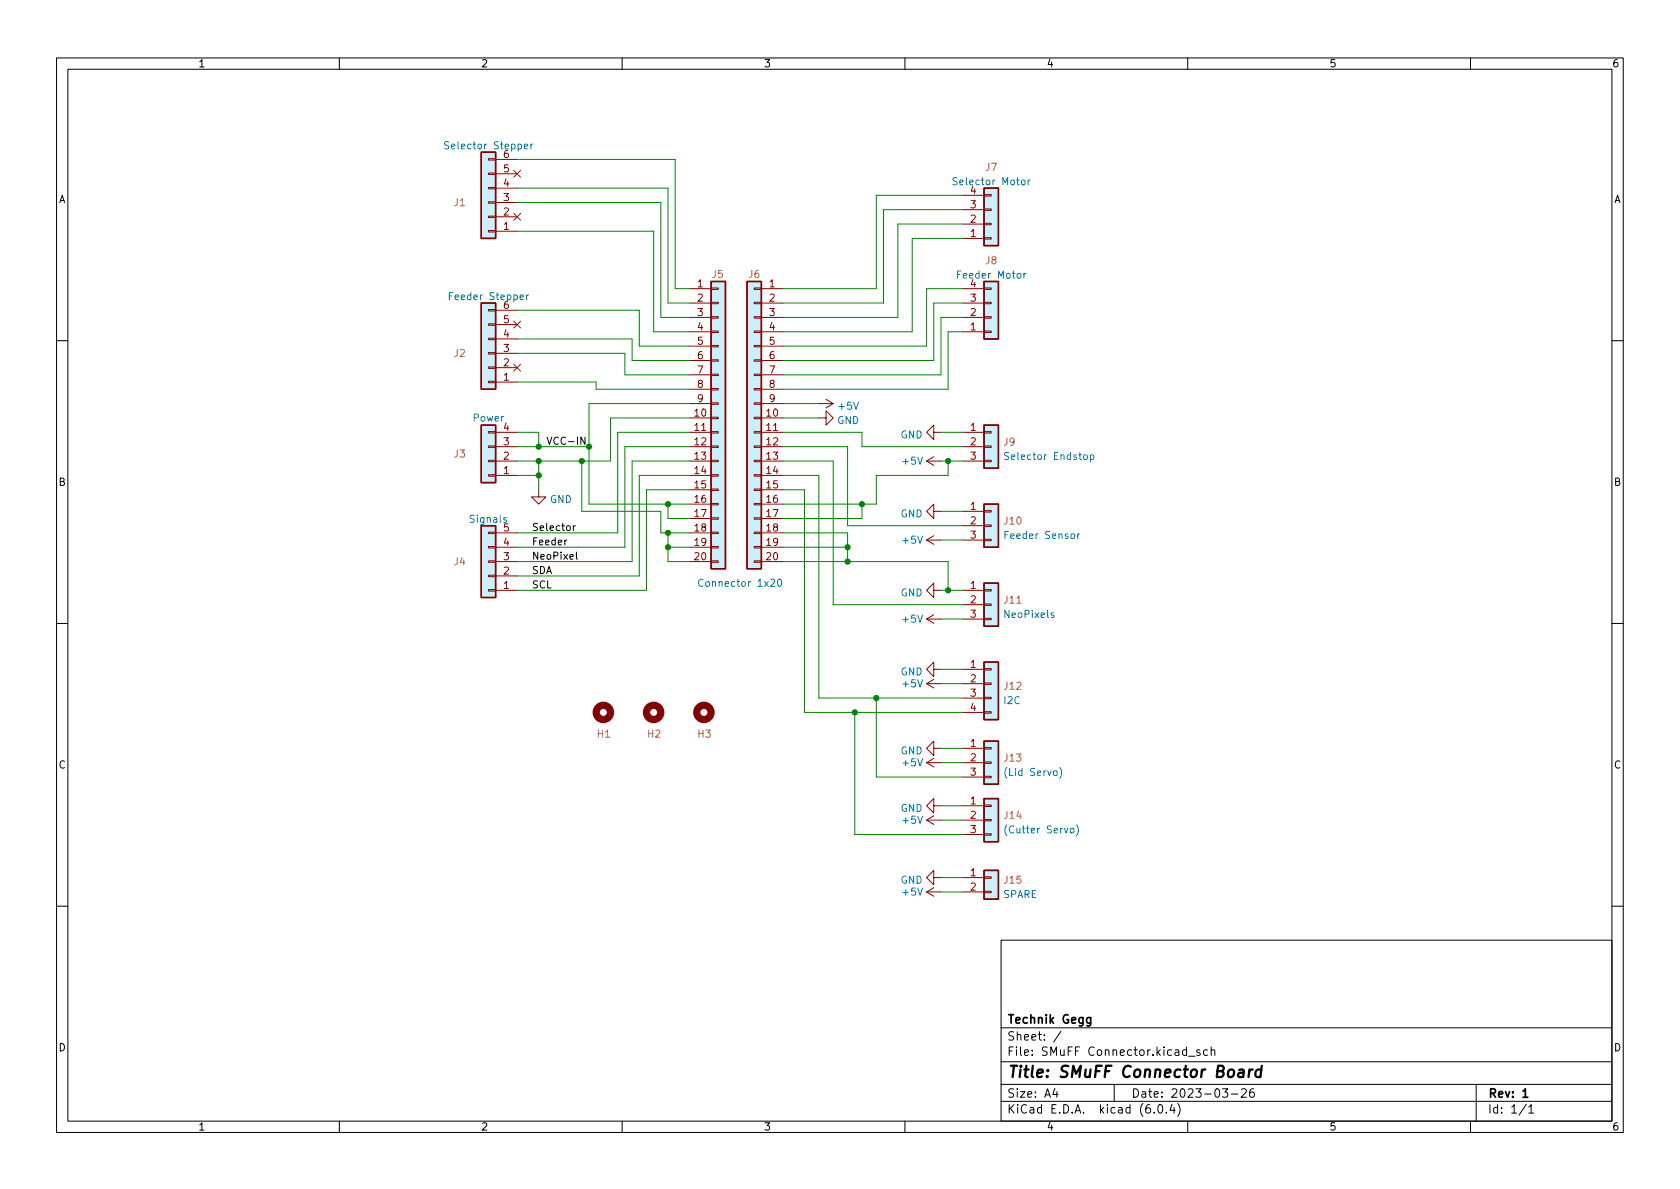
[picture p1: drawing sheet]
<svg xmlns="http://www.w3.org/2000/svg" width="297mm" height="210mm" viewBox="0 0 297 210" stroke-linecap="round" stroke-linejoin="round" font-family="sans-serif">
<g fill="none" stroke="#000" stroke-width=".18">
<path d="M10 10.2h277v190.1h-277zM12 12.2h273v186.1h-273zM60 10.2v2M110 10.2v2M160 10.2v2M210 10.2v2M260 10.2v2M10 60.2h2M103.4 77.3v1.3l-.7-1.3v1.3M285 60.2h2M100.2 95.5l-.3 .3M101.4 93v.8"/>
<path d="M101.7 93l-.3 .2M101.9 97.6v1.1l.2 .2M10 110.2h2M285 110.2h2M10 160.2h2M177 166.3h108v32h-108zM285 160.2h2M60 198.3v2M110 198.3v2M160 198.3v2M177 194.8h108M177 191.8h108"/>
<path d="M177 187.8h108M177 181.8h108M186.5 192.5l-.4 1h1M186.9 193v1M187.6 182.4l-1.3 1.9M197 191.8v3M204.1 196.7v.1M204.9 195.4l.2-.1a.81 .81 0 0 1 .6 .7 .81 .81 0 0 1-.3 .8h-.2a.81 .81 0 0 1-.6-.6 .81 .81 0 0 1 .3-.8zM206.2 196.7v.1M207.2 195.3l-.3 1h.9M207.6 195.8v1M208.2 195.1a1.72 1.72 0 0 1 0 2.3"/>
<path d="M210 198.3v2M210.1 186.8h1.2M212.1 185.7l-.3-.1-.2 .2v.3l.5 .1v.4h-.5M213.5 185.7l-.4-.1-.3 .3v.4l.1 .3h.6M214.1 185.8l.3-.2 .3 .1 .1 .9M214.1 185.1v1.5M216.1 192.5h1l-.5 .6 .4 .1v.7l-.2 .1h-.4l-.3-.1M217.7 193.5h1.2M219.5 192.7l.6-.2 .2 .2 .1 .3-1 1h1M221.6 192.5a.59 .59 0 0 0-.7 .7v.5l.2 .3h.4l.2-.1 .1-.5-.2-.2-.4-.1-.3 .3M260 198.3v2M261 191.8v6.5"/>
<path d="M269.9 195.3l-1.3 1.9M270.3 195.8l.4-.5v1.5M270.3 196.8h.9"/>
</g>
<path d="M192.8 179.9v1.2l-.2 .3h-.4M192.8 180l-.4-.1-.3 .3v.4l.2 .3h.5M269.3 193l.4-.5v1.5M269.3 194h.8" fill="none" stroke="#000" stroke-width=".3"/>
<path d="M219.1 189.2l.2-.1 .6 .1-.1 1.3M219.9 189.6l-.7 .1a.4 .4 0 0 0-.3 .3 .4 .4 0 0 0 .2 .5l.7-.1M220.9 189.1l-.1 1.4M221.5 189.1l-.4 .1-.2 .3M223 189.2a.66 .66 0 0 0-1 .3l-.1 .6 .2 .3 .2 .1 .6-.1M223.1 188.5l-.3 2" fill="none" stroke="#000" stroke-width=".4"/>
<g fill="#c9f0ff" stroke="#c9f0ff" stroke-width=".18">
<path d="M85.1 26.9h2.5v15.3h-2.5z"/>
<path d="M85.1 75.2h2.5v10.1h-2.5z"/>
<path d="M85.1 53.6h2.5v15.2h-2.5z"/>
<path d="M174 117.1h2.5v10.1h-2.5z"/>
<path d="M125.7 49.8h2.6v50.8h-2.6z"/>
<path d="M132.1 49.8h2.5v50.8h-2.5z"/>
<path d="M174 153.9h2.5v5.1h-2.5z"/>
<path d="M174 49.8h2.5v10.1h-2.5z"/>
<path d="M174 75.2h2.5v7.6h-2.5z"/>
<path d="M174 33.3h2.5v10.1h-2.5z"/>
<path d="M174 103.1h2.5v7.6h-2.5z"/>
<path d="M174 89.1h2.5v7.7h-2.5z"/>
<path d="M85.1 93h2.5v12.7h-2.5z"/>
<path d="M174 131.1h2.5v7.6h-2.5z"/>
<path d="M174 141.2h2.5v7.6h-2.5z"/>
</g>
<g fill="none" stroke="#840000" stroke-width=".25">
<path d="M85.1 26.9h2.5v15.3h-2.5zM174 33.3h2.5v10.1h-2.5zM85.1 53.6h2.5v15.2h-2.5zM125.7 49.8h2.6v50.8h-2.6zM132.1 49.8h2.5v50.8h-2.5zM174 49.8h2.5v10.1h-2.5zM85.1 75.2h2.5v10.1h-2.5zM174 75.2h2.5v7.6h-2.5zM85.1 93h2.5v12.7h-2.5zM174 89.1h2.5v7.7h-2.5zM174 117.1h2.5v10.1h-2.5zM174 103.1h2.5v7.6h-2.5z"/>
<path d="M174 131.1h2.5v7.6h-2.5zM174 153.9h2.5v5.1h-2.5zM174 141.2h2.5v7.6h-2.5z"/>
</g>
<g fill="none" stroke="#840000" stroke-width=".18">
<path d="M86.4 28.1h1.2v.2h-1.2zM86.4 30.6h1.2v.3h-1.2zM86.4 33.1h1.2v.3h-1.2zM86.4 35.7h1.2v.2h-1.2zM86.4 38.2h1.2v.3h-1.2zM87.6 38.3h3.8M87.6 35.8h3.8M87.6 33.3h3.8M87.6 30.7h3.8M87.6 28.2h3.8M170.2 39.6h3.8M170.2 37.1h3.8"/>
<path d="M170.2 34.5h3.8M174 34.4h1.3v.3h-1.3zM174 37h1.3v.2h-1.3zM174 39.5h1.3v.2h-1.3zM86.4 40.8h1.2v.2h-1.2zM86.4 54.7h1.2v.3h-1.2zM86.4 57.3h1.2v.2h-1.2zM86.4 59.8h1.2v.3h-1.2zM87.6 40.9h3.8M87.6 59.9h3.8M87.6 57.4h3.8M87.6 54.9h3.8"/>
<path d="M121.9 51h3.8M121.9 53.6h3.8M121.9 56.1h3.8M121.9 58.7h3.8M125.7 58.5h1.3v.3h-1.3zM125.7 56h1.3v.3h-1.3zM125.7 53.5h1.3v.2h-1.3zM125.7 50.9h1.3v.3h-1.3zM133.3 58.5h1.3v.3h-1.3zM133.3 56h1.3v.3h-1.3zM133.3 53.5h1.3v.2h-1.3zM133.3 50.9h1.3v.3h-1.3z"/>
<path d="M134.6 51h3.8M134.6 53.6h3.8M134.6 56.1h3.8M134.6 58.7h3.8M170.2 51h3.8M170.2 53.6h3.8M170.2 56.1h3.8M170.2 58.7h3.8M170.2 42.2h3.8M174 50.9h1.3v.3h-1.3zM174 53.5h1.3v.2h-1.3zM174 56h1.3v.3h-1.3z"/>
<path d="M174 58.5h1.3v.3h-1.3zM174 42h1.3v.3h-1.3zM86.4 76.3h1.2v.3h-1.2zM86.4 78.9h1.2v.2h-1.2zM86.4 62.4h1.2v.2h-1.2zM86.4 64.9h1.2v.2h-1.2zM86.4 67.4h1.2v.3h-1.2zM87.6 79h3.8M87.6 76.4h3.8M87.6 67.6h3.8M87.6 65h3.8M87.6 62.5h3.8"/>
<path d="M121.9 79h3.8M121.9 76.4h3.8M121.9 73.9h3.8M121.9 61.2h3.8M121.9 63.7h3.8M121.9 66.3h3.8M121.9 68.8h3.8M121.9 71.4h3.8M125.7 78.9h1.3v.2h-1.3zM125.7 76.3h1.3v.3h-1.3zM125.7 73.8h1.3v.2h-1.3zM125.7 71.2h1.3v.3h-1.3z"/>
<path d="M125.7 68.7h1.3v.3h-1.3zM125.7 66.2h1.3v.2h-1.3zM125.7 63.6h1.3v.3h-1.3zM125.7 61.1h1.3v.2h-1.3zM133.3 78.9h1.3v.2h-1.3zM133.3 76.3h1.3v.3h-1.3zM133.3 73.8h1.3v.2h-1.3zM133.3 71.2h1.3v.3h-1.3zM133.3 68.7h1.3v.3h-1.3zM133.3 66.2h1.3v.2h-1.3zM133.3 63.6h1.3v.3h-1.3zM133.3 61.1h1.3v.2h-1.3z"/>
<path d="M134.6 79h3.8M134.6 76.4h3.8M134.6 73.9h3.8M134.6 61.2h3.8M134.6 63.7h3.8M134.6 66.3h3.8M134.6 68.8h3.8M134.6 71.4h3.8M144.8 73.9h1.2v-1.3l1.3 1.3-1.3 1.3v-1.3M144.8 71.4h2.5M146 70.6l1.3 .8M147.3 71.4l-1.3 .7"/>
<path d="M165.1 76.4v-1.2l-1.3 1.2 1.3 1.3v-1.3h1.3M170.2 79h3.8M170.2 76.4h3.8M174 78.9h1.3v.2h-1.3zM174 76.3h1.3v.3h-1.3zM86.4 81.4h1.2v.3h-1.2zM86.4 83.9h1.2v.3h-1.2zM86.4 94.1h1.2v.3h-1.2zM86.4 96.6h1.2v.3h-1.2zM86.4 99.2h1.2v.2h-1.2zM87.6 84.1h3.8M87.6 81.5h3.8"/>
<path d="M87.6 94.2h3.8M87.6 96.8h3.8M87.6 99.3h3.8M95.2 86.6v1.3h1.3l-1.3 1.2-1.2-1.2h1.2M121.9 84.1h3.8M121.9 81.5h3.8M121.9 86.6h3.8M121.9 89.1h3.8M121.9 91.7h3.8M121.9 94.2h3.8M121.9 96.8h3.8M121.9 99.3h3.8"/>
<path d="M125.7 99.2h1.3v.2h-1.3zM125.7 96.6h1.3v.3h-1.3zM125.7 94.1h1.3v.3h-1.3zM125.7 91.6h1.3v.2h-1.3zM125.7 89h1.3v.3h-1.3zM125.7 86.5h1.3v.2h-1.3zM125.7 83.9h1.3v.3h-1.3zM125.7 81.4h1.3v.3h-1.3zM133.3 99.2h1.3v.2h-1.3zM133.3 96.6h1.3v.3h-1.3zM133.3 94.1h1.3v.3h-1.3zM133.3 91.6h1.3v.2h-1.3z"/>
<path d="M133.3 89h1.3v.3h-1.3zM133.3 86.5h1.3v.2h-1.3zM133.3 83.9h1.3v.3h-1.3zM133.3 81.4h1.3v.3h-1.3zM134.6 84.1h3.8M134.6 81.5h3.8M134.6 86.6h3.8M134.6 89.1h3.8M134.6 91.7h3.8M134.6 94.2h3.8M134.6 96.8h3.8M134.6 99.3h3.8"/>
<path d="M163.8 81.5h2.6M163.8 81.5l1.3 .8M163.8 95.5l1.3 .8M163.8 95.5h2.6M165.1 90.4v-1.3l-1.3 1.3 1.3 1.3v-1.3h1.3M165.1 80.8l-1.3 .7M165.1 94.7l-1.3 .8M170.2 81.5h3.8M170.2 95.5h3.8M170.2 90.4h3.8M170.2 93h3.8M174 81.4h1.3v.3h-1.3z"/>
<path d="M174 95.4h1.3v.2h-1.3zM174 92.8h1.3v.3h-1.3zM174 90.3h1.3v.2h-1.3zM86.4 101.7h1.2v.3h-1.2zM86.4 104.3h1.2v.2h-1.2zM87.6 104.4h3.8M87.6 101.8h3.8M163.8 109.5h2.6M163.8 109.5l1.3 .7M165.1 104.4v-1.3l-1.3 1.3 1.3 1.3v-1.3h1.3M165.1 118.4v-1.3l-1.3 1.3 1.3 1.2v-1.2h1.3M165.1 108.7l-1.3 .8"/>
<path d="M170.2 118.4h3.8M170.2 104.4h3.8M170.2 106.9h3.8M170.2 109.5h3.8M174 118.2h1.3v.3h-1.3zM174 109.3h1.3v.3h-1.3zM174 106.8h1.3v.3h-1.3zM174 104.3h1.3v.2h-1.3zM163.8 120.9h2.6M163.8 120.9l1.3 .8M163.8 134.9h2.6M163.8 134.9l1.3 .7"/>
<path d="M165.1 132.3v-1.2l-1.3 1.2 1.3 1.3v-1.3h1.3M165.1 120.1l-1.3 .8M165.1 134.1l-1.3 .8M170.2 120.9h3.8M170.2 123.4h3.8M170.2 126h3.8M170.2 132.3h3.8M170.2 134.9h3.8M170.2 137.4h3.8M174 125.9h1.3v.2h-1.3zM174 123.3h1.3v.3h-1.3zM174 120.8h1.3v.2h-1.3z"/>
<path d="M174 137.3h1.3v.2h-1.3zM174 134.7h1.3v.3h-1.3zM174 132.2h1.3v.3h-1.3zM163.8 157.7h2.6M163.8 157.7l1.3 .8M163.8 145l1.3 .8M163.8 145h2.6M165.1 155.2v-1.3l-1.3 1.3 1.3 1.3v-1.3h1.3M165.1 142.5v-1.3l-1.3 1.3 1.3 1.3v-1.3h1.3M165.1 157l-1.3 .7M165.1 144.3l-1.3 .7M170.2 155.2h3.8"/>
<path d="M170.2 157.7h3.8M170.2 145h3.8M170.2 142.5h3.8M170.2 147.6h3.8M174 157.6h1.3v.3h-1.3zM174 155.1h1.3v.2h-1.3zM174 147.4h1.3v.3h-1.3zM174 144.9h1.3v.3h-1.3zM174 142.4h1.3v.2h-1.3z"/>
</g>
<g fill="none" stroke="#0078c2" stroke-width=".18">
<path d="M79.3 25.1h-.4l-.2 .1v.3l.5 .3 .1 .3-.2 .2h-.5M92.7 25.9l.6-.1v-.3h-.4l-.2 .2 .1 .6h.5M93.9 25.5v.8M94.2 25.5l-.3 .2M169.2 31.5l-.5-.1-.2 .1v.4l.6 .2 .1 .3-.2 .3-.5-.1M180.7 31.9l.3-.1 .2 .3v.3l-.2 .3-.3-.1-.1-.2zM181.8 31.8v.9M182.2 31.8l-.4 .3M79.4 52.3h.5M80 51.7h-.6v1.3M93.1 52.2v.8M93.5 52.2l-.4 .2"/>
<path d="M181 48.3v.9M181.4 48.3l-.4 .3M89.5 91.6l-.3-.1-.1 .2v.2l.4 .1v.3h-.4M178.3 80.1l-.4-.1-.2 .1v.4l.5 .2 .1 .3-.2 .3-.5-.1M190.6 94.4v.8M190.9 94.4l-.3 .2M192.8 80.5l.4-.1 .2 .3-.1 .5h-.5M192.8 80.4v1.3M124.3 102.5a.6 .6 0 0 0-.8 .5 .6 .6 0 0 0 .6 .7l.2-.1M137.6 102.5l.2-.1a.68 .68 0 0 1 .4 .7 .68 .68 0 0 1-.4 .6l-.2-.1-.1-.4zM186.3 108.4h-.3l-.2 .1 .1 .2 .4 .1v.3h-.5M187.3 135.7a1.46 1.46 0 0 1 0 1.9"/>
<path d="M178 145.9a1.46 1.46 0 0 0 0 1.9M189.3 146.5h.3l.3 .2v.4l-.3 .2-.3-.1-.1-.1zM190.3 145.9a1.46 1.46 0 0 1 0 1.9"/>
</g>
<g fill="none" stroke="#840000" stroke-width="1.3">
<circle cx="106.7" cy="126" r="1.27"/>
<circle cx="115.6" cy="126" r="1.27"/>
<circle cx="124.5" cy="126" r="1.27"/>
</g>
<g fill="none" stroke="#008400" stroke-width=".18">
<path d="M91.4 28.2h28v22.8h2.5M91.4 35.8h25.4v20.3h5.1M91.4 33.3h26.7v20.3h3.8M170.2 39.6h-11.5v16.5h-20.3M170.2 34.5h-15.3v16.5h-16.5M170.2 37.1h-14v16.5h-17.8M91.4 54.9h21.6v6.3h8.9M91.4 59.9h20.4v3.8h10.1M91.4 40.9h24.2v17.8h6.3M170.2 58.7h-2.6v10.1h-29.2M170.2 51h-6.4v10.2h-25.4M170.2 42.2h-8.9v16.5h-22.9"/>
<path d="M170.2 53.6h-5.1v10.1h-26.7M170.2 56.1h-3.8v10.2h-28M91.4 76.4h3.8v2.6M91.4 79h12.7M91.4 67.6h14v1.2h16.5M91.4 62.5h19.1v3.8h11.4M121.9 76.4h-12.7v17.8h-17.8M121.9 71.4h-17.8v17.7h17.8M121.9 79h-11.4v17.8h-19.1M121.9 73.9h-14v7.6h-16.5M138.4 79h11.5v14h20.3M138.4 76.4h14v2.6h17.8"/>
<path d="M138.4 71.4h6.4M138.4 73.9h6.4M166.4 76.4h3.8M91.4 84.1h3.8M95.2 81.5v5.1M102.9 81.5v8.9h13.9v3.8h5.1M118.1 89.1v2.6h3.8M118.1 96.8h3.8M118.1 94.2v5.1h3.8M121.9 84.1h-8.9v17.7h-21.6M121.9 86.6h-7.6v17.8h-22.9M121.9 81.5h-10.1v17.8h-20.4"/>
<path d="M138.4 94.2h11.5v5.1M138.4 96.8h11.5M138.4 99.3h29.2v5.1M138.4 84.1h6.4v39.3h25.4M138.4 86.6h3.8v39.4h28M138.4 81.5h8.9v25.4h22.9M152.4 89.1v2.6h-14M166.4 90.4h3.8M166.4 95.5h3.8M166.4 81.5h3.8M167.6 81.5v2.6h-12.7v5h-16.5M166.4 104.4h3.8"/>
<path d="M166.4 118.4h3.8M166.4 109.5h3.8M151.1 126v21.6h19.1M154.9 123.4v14h15.3M166.4 120.9h3.8M166.4 132.3h3.8M166.4 134.9h3.8M166.4 142.5h3.8M166.4 145h3.8M166.4 157.7h3.8M166.4 155.2h3.8"/>
</g>
<path d="M90.8 30.1l1.2 1.2M90.8 37.7l1.2 1.3M92 30.1l-1.2 1.2M92 37.7l-1.2 1.3M90.8 56.8l1.2 1.2M92 56.8l-1.2 1.2M90.8 64.4l1.2 1.2M92 64.4l-1.2 1.2" fill="none" stroke="#d10a03" stroke-width=".18"/>
<g fill="#008400" stroke="#008400" stroke-width=".18">
<circle cx="95.2" cy="79" r=".46"/>
<circle cx="104.1" cy="79" r=".46"/>
<circle cx="102.9" cy="81.5" r=".46"/>
<circle cx="95.2" cy="81.5" r=".46"/>
<circle cx="95.2" cy="84.1" r=".46"/>
<circle cx="152.4" cy="89.1" r=".46"/>
<circle cx="149.9" cy="99.3" r=".46"/>
<circle cx="149.9" cy="96.8" r=".46"/>
<circle cx="154.9" cy="123.4" r=".46"/>
<circle cx="167.6" cy="104.4" r=".46"/>
<circle cx="167.6" cy="81.5" r=".46"/>
<circle cx="118.1" cy="96.8" r=".46"/>
<circle cx="118.1" cy="94.2" r=".46"/>
<circle cx="118.1" cy="89.1" r=".46"/>
<circle cx="151.1" cy="126" r=".46"/>
</g>
<text font-size="2.8" x="178" y="190.6">Title: SMuFF Connector Board</text>
<g font-size="2.1">
<text x="178" y="184">Sheet: /</text>
<text x="178" y="181">Technik Gegg</text>
<text x="178" y="186.7">File: SMuFF Connector.kicad_sch</text>
<text x="178" y="196.9">KiCad E.D.A. kicad (6.0.4)</text>
<text x="178" y="194.1">Size: A4</text>
<text x="200" y="194.1">Date: 2023-03-26</text>
<text x="263" y="194.1">Rev: 1</text>
<text x="263" y="196.9">Id: 1/1</text>
</g>
<g font-size="1.8">
<text x="35" y="11.9">1</text>
<text x="85" y="11.9">2</text>
<text x="135" y="11.9">3</text>
<text x="185" y="11.9">4</text>
<text x="235" y="11.9">5</text>
<text x="285" y="11.9">6</text>
<text x="10.3" y="35.9">A</text>
<text x="285.3" y="35.9">A</text>
<text x="96.5" y="78.6">VCC-IN</text>
<text x="10.3" y="85.9">B</text>
<text x="285.3" y="85.9">B</text>
<text x="94" y="93.9">Selector</text>
<text x="94" y="101.5">SDA</text>
<text x="94" y="96.4">Feeder</text>
<text x="94" y="99">NeoPixel</text>
<text x="94" y="104">SCL</text>
<text x="10.3" y="135.9">C</text>
<text x="285.3" y="135.9">C</text>
<text x="10.3" y="185.9">D</text>
<text x="285.3" y="185.9">D</text>
<text x="35" y="199.9">1</text>
<text x="85" y="199.9">2</text>
<text x="135" y="199.9">3</text>
<text x="185" y="199.9">4</text>
<text x="235" y="199.9">5</text>
<text x="285" y="199.9">6</text>
</g>
<g font-size="1.8" fill="#0078c2">
<text x="79.3" y="26.4">Selector Stepper</text>
<text x="169.1" y="32.7">Selector Motor</text>
<text x="79.9" y="53.1">Feeder Stepper</text>
<text x="169.7" y="49.3">Feeder Motor</text>
<text x="83.7" y="74.5">Power</text>
<text x="148" y="75">GND</text>
<text x="148.4" y="72.4">+5V</text>
<text x="159.2" y="77.5">GND</text>
<text x="159.7" y="82.2">+5V</text>
<text x="178.2" y="81.3">Selector Endstop</text>
<text x="97.2" y="88.9">GND</text>
<text x="83.2" y="92.4">Signals</text>
<text x="159.2" y="91.5">GND</text>
<text x="178.1" y="95.3">Feeder Sensor</text>
<text x="159.7" y="96.1">+5V</text>
<text x="124.2" y="103.8">Connector 1x20</text>
<text x="159.2" y="105.5">GND</text>
<text x="159.7" y="110.1">+5V</text>
<text x="177.8" y="109.3">NeoPixels</text>
<text x="159.2" y="119.4">GND</text>
<text x="159.7" y="121.5">+5V</text>
<text x="177.5" y="124.5">I2C</text>
<text x="159.2" y="133.4">GND</text>
<text x="159.7" y="135.5">+5V</text>
<text x="178.1" y="137.2">(Lid Servo)</text>
<text x="159.2" y="143.6">GND</text>
<text x="159.7" y="145.7">+5V</text>
<text x="178.3" y="147.4">(Cutter Servo)</text>
<text x="159.2" y="156.3">GND</text>
<text x="159.7" y="158.4">+5V</text>
<text x="177.3" y="158.8">SPARE</text>
</g>
<g font-size="1.8" fill="#840000">
<text x="89" y="27.9">6</text>
<text x="89" y="35.6">3</text>
<text x="89" y="33">4</text>
<text x="89" y="30.5">5</text>
<text x="171.6" y="34.3">4</text>
<text x="89" y="40.6">1</text>
<text x="89" y="38.1">2</text>
<text x="171.6" y="41.9">1</text>
<text x="171.6" y="39.4">2</text>
<text x="171.6" y="36.8">3</text>
<text x="123.3" y="50.8">1</text>
<text x="123.3" y="53.3">2</text>
<text x="136" y="50.8">1</text>
<text x="136" y="53.3">2</text>
<text x="171.6" y="53.3">3</text>
<text x="171.6" y="50.8">4</text>
<text x="89" y="59.7">4</text>
<text x="89" y="57.1">5</text>
<text x="89" y="54.6">6</text>
<text x="123.3" y="55.9">3</text>
<text x="123.3" y="58.4">4</text>
<text x="136" y="55.9">3</text>
<text x="136" y="58.4">4</text>
<text x="171.6" y="58.4">1</text>
<text x="171.6" y="55.9">2</text>
<text x="89" y="64.8">2</text>
<text x="89" y="62.2">3</text>
<text x="123.3" y="61">5</text>
<text x="123.3" y="63.5">6</text>
<text x="136" y="61">5</text>
<text x="136" y="63.5">6</text>
<text x="89" y="67.3">1</text>
<text x="123.3" y="66">7</text>
<text x="123.3" y="68.6">8</text>
<text x="123.3" y="71.1">9</text>
<text x="136" y="66">7</text>
<text x="136" y="68.6">8</text>
<text x="136" y="71.1">9</text>
<text x="89" y="76.2">4</text>
<text x="122.8" y="73.7">10</text>
<text x="122.8" y="76.2">11</text>
<text x="135.5" y="73.7">10</text>
<text x="135.5" y="76.2">11</text>
<text x="171.6" y="76.2">1</text>
<text x="89" y="83.8">1</text>
<text x="89" y="81.3">2</text>
<text x="89" y="78.7">3</text>
<text x="122.8" y="78.7">12</text>
<text x="122.8" y="81.3">13</text>
<text x="122.8" y="83.8">14</text>
<text x="135.5" y="78.7">12</text>
<text x="135.5" y="81.3">13</text>
<text x="135.5" y="83.8">14</text>
<text x="171.6" y="78.7">2</text>
<text x="171.6" y="81.3">3</text>
<text x="122.8" y="86.4">15</text>
<text x="122.8" y="88.9">16</text>
<text x="135.5" y="86.4">15</text>
<text x="135.5" y="88.9">16</text>
<text x="89" y="94">5</text>
<text x="122.8" y="91.4">17</text>
<text x="122.8" y="94">18</text>
<text x="135.5" y="91.4">17</text>
<text x="135.5" y="94">18</text>
<text x="171.6" y="90.2">1</text>
<text x="171.6" y="92.7">2</text>
<text x="171.6" y="95.2">3</text>
<text x="89" y="101.6">2</text>
<text x="89" y="99.1">3</text>
<text x="89" y="96.5">4</text>
<text x="122.8" y="96.5">19</text>
<text x="122.8" y="99.1">20</text>
<text x="135.5" y="96.5">19</text>
<text x="135.5" y="99.1">20</text>
<text x="89" y="104.1">1</text>
<text x="171.6" y="104.1">1</text>
<text x="171.6" y="106.7">2</text>
<text x="171.6" y="109.2">3</text>
<text x="171.6" y="118.1">1</text>
<text x="171.6" y="120.6">2</text>
<text x="171.6" y="123.2">3</text>
<text x="171.6" y="125.7">4</text>
<text x="171.6" y="132.1">1</text>
<text x="171.6" y="134.6">2</text>
<text x="171.6" y="137.2">3</text>
<text x="171.6" y="142.2">1</text>
<text x="171.6" y="144.8">2</text>
<text x="171.6" y="147.3">3</text>
<text x="171.6" y="154.9">1</text>
<text x="171.6" y="157.5">2</text>
</g>
<g font-size="1.8" fill="#e57600">
<text x="174.3" y="30.2">J7</text>
<text x="80.3" y="36.4">J1</text>
<text x="174.3" y="46.7">J8</text>
<text x="125.9" y="49.1">J5</text>
<text x="132.4" y="49.1">J6</text>
<text x="80.3" y="63.1">J2</text>
<text x="80.3" y="80.9">J3</text>
<text x="177.5" y="78.8">J9</text>
<text x="177.6" y="92.8">J10</text>
<text x="80.3" y="99.9">J4</text>
<text x="177.6" y="106.7">J11</text>
<text x="177.6" y="122">J12</text>
<text x="105.6" y="130.4">H1</text>
<text x="114.5" y="130.4">H2</text>
<text x="123.4" y="130.4">H3</text>
<text x="177.6" y="134.7">J13</text>
<text x="177.6" y="144.8">J14</text>
<text x="177.6" y="156.3">J15</text>
</g>
</svg>
